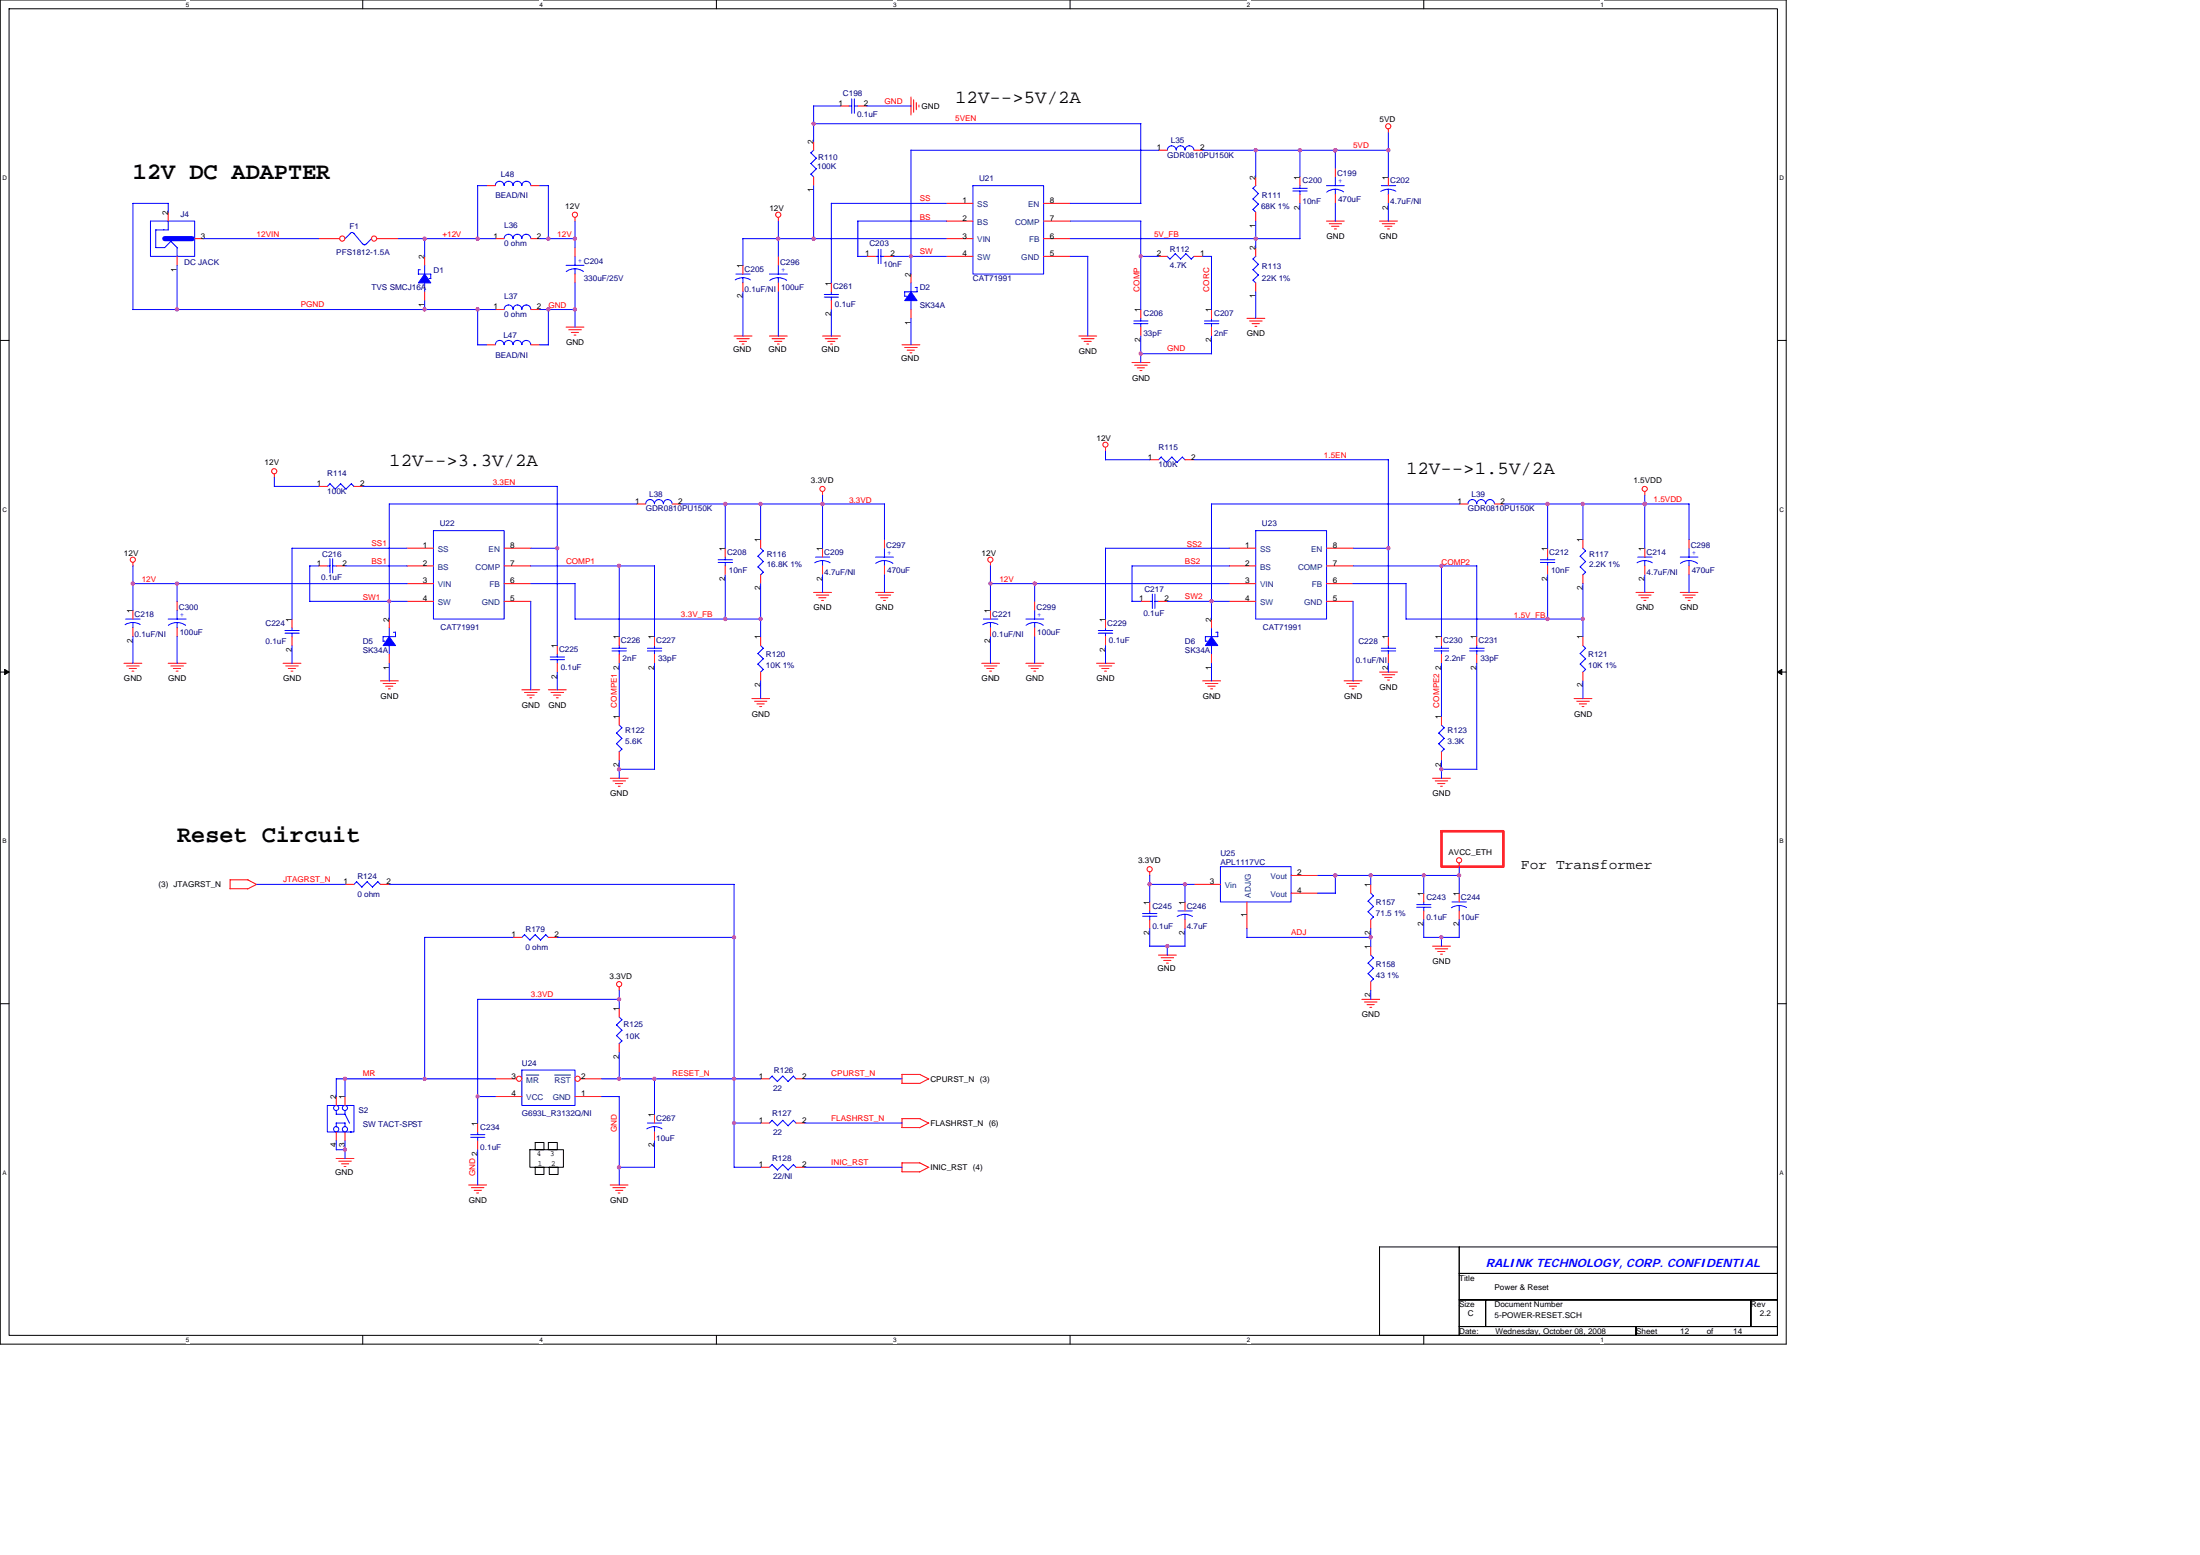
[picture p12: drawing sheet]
<svg xmlns="http://www.w3.org/2000/svg" width="297mm" height="210mm" viewBox="0 0 297 210" stroke-linecap="round" stroke-linejoin="round" font-family="sans-serif">
<path d="M0 0h241.2v181.4h-241.2zM1.2 1.2h238.8v179.1h-238.8z" fill="none" stroke="#000" stroke-width=".14"/>
<g fill="#fff">
<path d="M25.1 .1h.5v1h-.5z"/>
<path d="M25.1 180.4h.5v.9h-.5z"/>
</g>
<path d="M49 0v1.2M49 180.3v1.1" fill="none" stroke="#000" stroke-width=".14"/>
<g fill="#fff">
<path d="M72.9 .1h.4v1h-.4z"/>
<path d="M72.9 180.4h.4v.9h-.4z"/>
</g>
<path d="M96.7 0v1.2M96.7 180.3v1.1" fill="none" stroke="#000" stroke-width=".14"/>
<g fill="#fff">
<path d="M120.6 .1h.5v1h-.5z"/>
<path d="M120.6 180.4h.5v.9h-.5z"/>
</g>
<path d="M144.5 0v1.2M144.5 180.3v1.1" fill="none" stroke="#000" stroke-width=".14"/>
<g fill="#fff">
<path d="M168.4 .1h.4v1h-.4z"/>
<path d="M168.4 180.4h.4v.9h-.4z"/>
</g>
<path d="M192.2 0v1.2M192.2 180.3v1.1" fill="none" stroke="#000" stroke-width=".14"/>
<g fill="#fff">
<path d="M216.1 .1h.5v1h-.5z"/>
<path d="M216.1 180.4h.5v.9h-.5z"/>
<path d="M.3 23.6h.6v.9h-.6z"/>
<path d="M240.3 23.6h.6v.9h-.6z"/>
<path d="M.3 68.3h.6v1h-.6z"/>
<path d="M240.3 68.3h.6v1h-.6z"/>
</g>
<path d="M0 46h1.2M240 46h1.2" fill="none" stroke="#000" stroke-width=".14"/>
<g fill="#fff">
<path d="M.3 113.1h.6v.9h-.6z"/>
<path d="M240.3 113.1h.6v.9h-.6z"/>
</g>
<path d="M0 90.7h1.2M240 90.7h1.2" fill="none" stroke="#000" stroke-width=".14"/>
<path d="M.6 90.4l.6 .3-.6 .4zM240 90.7l.6-.3v.7z" fill="#000" stroke="#000" stroke-width=".14"/>
<g fill="#fff">
<path d="M.3 157.9h.6v.9h-.6z"/>
<path d="M240.3 157.9h.6v.9h-.6z"/>
</g>
<g fill="none" stroke="#000" stroke-width=".14">
<path d="M0 135.5h1.2M240 135.5h1.2M71.5 155.2h4.6v2.4h-4.6zM72.3 154.2h1.1v1h-1.1zM72.3 157.6h1.1v.9h-1.1zM74 154.2h1.2v1h-1.2zM74.2 157.6h1.2v.9h-1.2zM186.3 168.3h10.7v12h-10.7zM197 168.3h43v3.6h-43zM197 171.9h43v3.6h-43zM197 175.5h3.6v3.6h-3.6zM197 179.1h23.9v1.2h-23.9z"/>
<path d="M200.6 175.5h35.8v3.6h-35.8zM220.9 179.1h19.1v1.2h-19.1zM236.4 175.5h3.6v3.6h-3.6z"/>
</g>
<path d="M194.6 112.2h8.4v4.8h-8.4z" fill="none" stroke="#f00" stroke-width=".34"/>
<g fill="none" stroke="#f00" stroke-width=".14">
<path d="M109.9 19.1v1.2M113.5 14.3h1.1M115.8 14.3h1.2M123 13.1v2.4M123.4 13.5v1.7M123.7 13.8v1M124.1 14.2v.2M187.4 17.4v.5M22.7 28.6v1.2M23.9 34.6v1.2M26.3 32.2h1.2M43 32.2h2.9"/>
<path d="M50.9 32.2h2.9M57.3 34.6v1.2M57.3 39.4v1.2M65.7 25.1h1.2M66.9 32.2h1.2M71.7 25.1h1.2M71.7 32.2h1.2M77.6 29.4v.5M77.6 33.4v1.2M77.6 37v1.2M100.3 35.8v1.2M100.3 38.2v1.2"/>
<path d="M105.1 29.4v.5M105.1 34.6v1.2M105.1 38.2v1.2M109.9 23.9v1.2M112.2 38.2v1.2M117 34.6h1.2M119.4 34.6h1.2M123 37v1.2M127.8 29.8h3.6M127.8 34.6h3.6M127.8 32.2h3.6M127.8 27.5h3.6"/>
<path d="M140.9 29.8h3.6M140.9 34.6h3.6M140.9 32.2h3.6M140.9 27.5h3.6M156.4 34.6h1.2M156.4 20.3h1.2M161.2 34.6h1.2M161.2 20.3h1.2M169.5 23.9v1.2M169.5 28.6v1.2M169.5 33.4v1.2M169.5 38.2v1.2"/>
<path d="M175.5 23.9v1.2M175.5 26.2v1.3M179.1 29.8h2.4M179.5 30.2h1.6M179.8 30.5h1M180.2 30.9h.2M180.3 22.7v1.2M180.3 26.2v1.3M186.3 29.8h2.4M186.6 30.2h1.7M187 30.5h.9M187.3 30.9h.3"/>
<path d="M187.4 23.9v1.2M187.4 26.2v1.3M65.7 46.5h1.2M66.9 41.8h1.2M71.7 46.5h1.2M71.7 41.8h1.2M76.4 44.2h2.4M76.8 44.5h1.7M77.1 44.9h1M77.5 45.2h.3M99.1 45.4h2.4M99.5 45.7h1.7"/>
<path d="M99.8 46.1h1M100.2 46.4h.3M103.9 45.4h2.4M104.2 45.7h1.7M104.6 46.1h1M105 46.4h.2M111.1 45.4h2.4M111.4 45.7h1.7M111.8 46.1h.9M112.1 46.4h.3M112.2 40.6v1.2M121.8 46.5h2.4"/>
<path d="M122.1 46.9h1.7M122.5 47.3h1M122.9 47.6h.2M123 41.8v1.2M145.7 45.4h2.4M146 45.7h1.7M146.4 46.1h.9M146.7 46.4h.3M152.8 48.9h2.5M153.2 49.3h1.7M153.5 49.7h1M153.9 50h.3"/>
<path d="M154 41.8v1.2M154 44.2v1.2M163.6 41.8v1.2M163.6 44.2v1.2M168.4 43h2.4M168.7 43.3h1.7M169.1 43.7h.9M169.4 44h.3M17.9 75.9v.5M37 64v.5M43 76.4h1.2M43 65.7h1.2"/>
<path d="M45.4 76.4h1.2M47.8 65.7h1.2M54.9 76.4h3.6M54.9 74h3.6M54.9 78.8h3.6M68.1 76.4h3.6M68.1 74h3.6M68.1 78.8h3.6M86 68h1.2M90.8 68h1.1M97.9 74v1.2M97.9 76.4v1.2"/>
<path d="M102.7 72.8v1.2M102.7 77.6v1.2M109.9 80h2.4M111.1 66.4v.5M111.1 74v1.2M111.1 76.4v1.2M118.2 80h2.4M119.4 72.8v1.2M119.4 76.4v1.2M133.7 75.9v.5M149.3 60.4v.5M155.2 62.1h1.2"/>
<path d="M160 62.1h1.2M166 76.4h3.5M166 74h3.5M166 78.8h3.5M179.1 76.4h3.6M179.1 74h3.6M179.1 78.8h3.6M197 68h1.2M201.8 68h1.2M209 74v1.2M209 76.4v1.2M213.7 72.8v1.2"/>
<path d="M213.7 77.6v1.2M220.9 80h2.4M222.1 66.4v.5M222.1 74v1.2M222.1 76.4v1.2M226.9 80h2.4M228 72.8v1.2M228 76.4v1.2M16.7 89.5h2.5M17.1 89.9h1.7M17.4 90.2h1M17.8 90.6h.3"/>
<path d="M17.9 82.4v1.2M17.9 84.8v1.1M22.7 89.5h2.4M23.1 89.9h1.7M23.4 90.2h1M23.8 90.6h.2M23.9 81.2v1.2M23.9 84.8v1.1M38.2 89.5h2.4M38.6 89.9h1.7M38.9 90.2h1M39.3 90.6h.3"/>
<path d="M39.4 83.6v1.2M39.4 85.9v1.2M51.4 91.9h2.4M51.7 92.3h1.7M52.1 92.6h.9M52.4 93h.3M52.6 83.6v1.2M52.6 88.3v1.2M54.9 81.2h3.6M68.1 81.2h3.6M70.5 93.1h2.4M70.8 93.5h1.7"/>
<path d="M71.2 93.8h.9M71.5 94.2h.3M74 93.1h2.5M74.4 93.5h1.7M74.7 93.8h1M75.1 94.2h.3M75.2 87.1v1.2M75.2 89.5v1.2M83.6 85.9v1.2M83.6 88.3v1.2M83.6 96.7v1.2M88.4 85.9v1.2"/>
<path d="M88.4 88.3v1.2M101.5 94.3h2.4M101.9 94.7h1.6M102.2 95h1M102.6 95.4h.2M102.7 85.9v1.2M102.7 90.7v1.2M110.2 80.3h1.7M110.6 80.7h.9M110.9 81h.3M118.6 80.3h1.7M118.9 80.7h1"/>
<path d="M119.3 81h.2M132.5 89.5h2.5M132.9 89.9h1.7M133.2 90.2h1M133.6 90.6h.3M133.7 82.4v1.2M133.7 84.8v1.1M138.5 89.5h2.4M138.9 89.9h1.7M139.2 90.2h1M139.6 90.6h.2M139.7 81.2v1.2"/>
<path d="M139.7 84.8v1.1M148.1 89.5h2.4M148.4 89.9h1.7M148.8 90.2h.9M149.1 90.6h.3M149.3 83.6v1.2M149.3 85.9v1.2M154 81.2h1.2M156.4 81.2h1.2M162.4 91.9h2.4M162.7 92.3h1.7M163.1 92.6h1"/>
<path d="M163.5 93h.2M163.6 83.6v1.2M163.6 88.3v1.2M166 81.2h3.5M179.1 81.2h3.6M181.5 91.9h2.4M181.8 92.3h1.7M182.2 92.6h1M182.6 93h.2M186.3 90.7h2.4M186.6 91.1h1.7M187 91.4h.9"/>
<path d="M187.3 91.8h.3M187.4 85.9v1.2M187.4 88.3v1.2M194.6 85.9v1.2M194.6 88.3v1.2M194.6 96.7v1.2M199.4 85.9v1.2M199.4 88.3v1.2M212.5 94.3h2.4M212.9 94.7h1.7M213.2 95h1M213.6 95.4h.3"/>
<path d="M213.7 85.9v1.2M213.7 90.7v1.2M221.3 80.3h1.6M221.6 80.7h1M222 81h.2M227.2 80.3h1.7M227.5 80.7h1M227.9 81h.3M31.1 118.7l-.1 1.3h2.5M31.1 118.8h2.4M33.5 118.8l1.2 .6M34.6 119.4l-1.2 .6"/>
<path d="M46.6 119.4h1.2M51.4 119.4h1.2M82.4 105.1h2.4M82.8 105.4h1.7M83.1 105.8h1M83.5 106.1h.2M83.6 101.5v1.2M155.2 117.7v.5M161.2 119.4h3.6M174.3 118.2h3.6M185.1 119.4v1.2M193.4 105.1h2.4"/>
<path d="M193.8 105.4h1.7M194.1 105.8h1M194.5 106.1h.3M194.6 101.5v1.2M197 116.5v.5M69.3 126.5h1.2M74 126.5h1.2M83.6 133.2v.5M83.6 136.1v1.2M155.2 121.8v1.2M155.2 124.1v1.2M156.4 128.9h2.4"/>
<path d="M156.8 129.3h1.7M157.1 129.6h1M157.5 130h.3M160 121.8v1.2M160 124.1v1.2M168.4 121.8v3.5M174.3 120.6h3.6M183.9 134.9h2.4M184.2 135.3h1.7M184.6 135.6h.9M185 136h.2M185.1 124.1v1.2"/>
<path d="M185.1 127.7v1.2M185.1 132.5v1.2M192.2 120.6v1.2M192.2 123v1.1M193.4 127.7h2.4M193.8 128.1h1.7M194.1 128.4h1M194.5 128.8h.3M197 120.6v1.2M197 123v1.1M45.4 156.4h2.4M45.4 148v1.2"/>
<path d="M45.4 152.8v1.2M45.7 156.7h1.7M46.1 157.1h1M46.5 157.5h.2M46.6 148v1.2M46.6 152.8v1.2M63.3 160h2.4M64.5 151.6v1.2M64.5 154v1.2M66.9 145.6h2.8M66.9 148h3.6M77.6 148h3.6"/>
<path d="M78.4 145.6h2.8M82.4 160h2.4M83.6 140.9v1.1M88.4 150.4v1.2M88.4 152.8v1.2M102.7 151.6h1.2M102.7 145.6h1.2M102.7 157.6h1.2M107.5 151.6h1.2M107.5 145.6h1.2M107.5 157.6h1.2M121.8 146.2h2.4"/>
<path d="M121.8 152.2h2.4M121.8 158.2h2.4M121.8 145v1.2M121.8 151v1.2M121.8 145h2.4M121.8 151h2.4M124.2 145l1.2 .6M124.2 151l1.2 .6M124.2 157l1.2 .6M124.2 157h-2.4v1.2M125.4 145.6l-1.2 .7M125.4 151.6l-1.2 .6"/>
<path d="M125.4 157.6l-1.2 .6M63.6 160.3h1.7M64 160.7h1M64.4 161h.2M82.7 160.3h1.7M83.1 160.7h1M83.5 161h.2"/>
<circle cx="187.4" cy="17" r=".35"/>
<circle cx="46.2" cy="32.2" r=".35"/>
<circle cx="50.5" cy="32.2" r=".35"/>
<circle cx="77.6" cy="29" r=".35"/>
<circle cx="105.1" cy="29" r=".35"/>
<circle cx="17.9" cy="75.6" r=".35"/>
<circle cx="37" cy="63.6" r=".35"/>
<circle cx="111.1" cy="66" r=".35"/>
<circle cx="133.7" cy="75.6" r=".35"/>
<circle cx="149.3" cy="60" r=".35"/>
<circle cx="222.1" cy="66" r=".35"/>
<circle cx="155.2" cy="117.3" r=".35"/>
<circle cx="197" cy="116.1" r=".35"/>
<circle cx="83.6" cy="132.8" r=".35"/>
<circle cx="70.1" cy="145.6" r=".35"/>
<circle cx="78" cy="145.6" r=".35"/>
</g>
<g fill="none" stroke="#00f" stroke-width=".14">
<path d="M109.9 16.7h44.1M113.5 14.3h-3.6v4.8M114.6 14.3h.4M115 13.4v1.9M115.4 14.3h.4M115.4 13.4v1.9M117 14.3h6M154 16.7v10.8M187.4 17.9v6M20.3 29.8h6v4.8h-6zM22.7 28.7v-1.2h-4.8v14.3h49M22.7 29.8v1.3"/>
<path d="M22.7 31h-1.7v2.4h1.2l.9-.8M23.1 32.6l.8 .8M23.9 33.4v1.2M23.9 35.8v6M27.5 32.2h15.5M47.3 31.5l.2-.1 .3 .1M47.3 31.5l-.7 .7M47.8 31.5l1.2 1.4M49 32.9l.2 .2 .2-.2M50.2 32.2l-.7 .7M53.8 32.2h13.1M56.5 37h1.7v.6h-.3"/>
<path d="M56.5 36.4v.6M56.5 36.4h.3M57.3 32.2v2.4M57.3 35.8v1.2M57.3 38.2v1.2M65.7 25.1h-1.2v7.1M66.9 25a.59 .59 0 0 1 .6-.5 .59 .59 0 0 1 .6 .5 .6 .6 0 0 1 .6-.5 .6 .6 0 0 1 .6 .5 .59 .59 0 0 1 .6-.5 .59 .59 0 0 1 .6 .5 .6 .6 0 0 1 .6-.5 .6 .6 0 0 1 .6 .5M68.1 32.2a.6 .6 0 0 1 .6-.6 .6 .6 0 0 1 .6 .6 .59 .59 0 0 1 .6-.6 .59 .59 0 0 1 .6 .6 .6 .6 0 0 1 .6-.6 .6 .6 0 0 1 .6 .6M72.9 25.1h1.2M72.9 32.2h4.8M74 25.1v7.1M76.4 35.8h2.4"/>
<path d="M76.5 36.7a1.97 1.97 0 0 1 2.3 0M77.6 29.8v3.6M77.6 34.6v1.2M77.6 36.3v.7M77.6 38.2v6M99.3 37.8l.5-.2 .5-.1 .5 .1 .5 .2M99.4 37h1.9M100.3 37.5v.7M100.3 39.4v6M103.9 37h2.4M105.1 29.8v4.8M105.1 35.8v1.2"/>
<path d="M105.1 37.5v.7M105.1 39.4v6M106.2 37.8l-.5-.2-.6-.1a1.81 1.81 0 0 0-1.2 .4M109.5 23.5l.4 .4M109.5 22.1l.7 .7M109.5 20.6l.7 .8M109.9 25.1v7.1M109.9 20.3l-.4 .3M110.2 22.8l-.7 .7M110.2 21.3l-.7 .8M111.3 39.8h1.9M112.2 39.4v.4"/>
<path d="M118.2 34.6h.4M118.6 33.7v1.9M118.9 34.6h.5M118.9 33.7v1.9M120.6 34.6h7.2M123 20.3v16.7M123 38.2v1.2M123 20.3h33.4M123.6 38.8h.2v.6M123.8 39.4h-1.7v.6h.3M127.8 29.8h-12v4.8h1.2M127.8 32.2h-27.5v3.6"/>
<path d="M127.8 27.5l-15.6-.1v10.8M131.4 25.1h9.5v11.9h-9.5zM144.5 34.6h2.4M144.5 32.2h31M144.5 27.5h9.5M144.5 29.8h9.5M146.9 34.6v10.8M154 34.6h2.4M154 29.8v12M157.6 34.6l.4 .4M157.6 20.3a.6 .6 0 0 1 .6-.6 .6 .6 0 0 1 .6 .6 .59 .59 0 0 1 .6-.6 .59 .59 0 0 1 .6 .6 .6 .6 0 0 1 .6-.6 .6 .6 0 0 1 .6 .6M158.7 34.2l.7 .8"/>
<path d="M158.7 34.2l-.8 .8M160.1 34.2l.7 .8M160.1 34.2l-.7 .8M161.2 34.6l-.4 .4M162.4 34.6h1.2M162.4 20.3h25.1M163.6 34.6v7.2M169.2 28.3l.3 .3M169.2 26.8l.7 .8M169.2 25.4l.7 .7M169.2 37.8l.3 .4M169.2 36.4l.7 .7"/>
<path d="M169.2 34.9l.7 .8M169.5 20.3v3.6M169.5 29.8v3.6M169.5 39.4v3.6M169.6 25l-.4 .4M169.6 34.6l-.4 .4M169.9 27.5l-.7 .8M169.9 26.1l-.7 .8M169.9 37.1l-.7 .7M169.9 35.7l-.7 .7M174.6 25.4h1.9M174.6 25.8h1.9"/>
<path d="M175.5 20.3v3.6M175.5 25v.4M175.5 25.8v.5M175.5 27.5v4.7M179.1 25.1h2.4M180.3 20.3v2.4M180.3 23.9v1.2M180.3 25.5v.8M180.3 27.5v2.4M181.4 25.9l-.5-.3-.6-.1-.6 .1-.6 .3M186.5 25.1h1.9M187.4 25.5v.8"/>
<path d="M187.4 27.5v2.4M188.5 25.8l-.5-.2-.6-.1-.5 .1-.5 .2M57.3 40.6v1.2M64.5 41.8v4.8M64.5 46.5h1.2M66.9 46.5a.59 .59 0 0 1 .6-.5 .59 .59 0 0 1 .6 .5 .6 .6 0 0 1 .6-.5 .6 .6 0 0 1 .6 .5 .59 .59 0 0 1 .6-.5 .59 .59 0 0 1 .6 .5 .6 .6 0 0 1 .6-.5 .6 .6 0 0 1 .6 .5M68.1 41.8a.6 .6 0 0 1 .6-.6 .6 .6 0 0 1 .6 .6 .59 .59 0 0 1 .6-.6 .59 .59 0 0 1 .6 .6 .6 .6 0 0 1 .6-.6 .6 .6 0 0 1 .6 .6M72.9 41.8h4.8M72.9 46.5h1.2M74 41.8v4.8M111.3 40.1h1.9M112.2 40.1v.5"/>
<path d="M112.2 41.8v3.6M123 40.6v1.2M123 43v3.6M153.1 43.3h1.9M153.1 43.7h1.9M154 42.9v.4M154 43.7v.5M154 45.4v3.6M154 47.8h9.6M162.6 43.3h2M162.6 43.7h2M163.6 42.9v.4"/>
<path d="M163.6 43.7v.5M163.6 45.4v2.4M17.9 76.4v6M17.9 78.8h37.1M23.9 78.8v2.4M37 65.7h6M37 64.5v1.2M43 76.4h-1.2v4.8h13.2M44.2 76.4h.4M44.6 75.4v1.9M44.6 65.3l.7 .7M44.6 65.3l-.4 .4"/>
<path d="M44.9 76.4h.5M44.9 75.4v1.9M46 65.3l-.7 .7M46.6 76.4h8.4M47.4 65.3l.4 .4M47.5 65.3l-.8 .7-.7-.7M49 65.7h26.3M55 74h-15.6v9.6M58.5 71.6h9.6v12h-9.6zM71.6 76.4h16.8M71.7 74h3.6M71.7 78.8h6"/>
<path d="M75.2 65.7v21.5M77.6 78.8v4.8h25.1M83.6 76.4v9.6M86 68h-33.4v15.6M87.2 68a.59 .59 0 0 1 .6-.6 .59 .59 0 0 1 .6 .6 .6 .6 0 0 1 .6-.6 .6 .6 0 0 1 .6 .6 .59 .59 0 0 1 .6-.6 .59 .59 0 0 1 .6 .6M88.4 76.4v9.6M91.9 68h27.5M97 75.6h1.9M97 75.9h1.9M97.9 68v6M97.9 75.2v.4M97.9 75.9v.5"/>
<path d="M97.9 77.6v6M102.3 75.1l.8 .7M102.3 76.5l.8 .8M102.7 74l.4 .4M102.7 68v4.8M102.7 78.8v7.2M103.1 74.4l-.8 .7M103.1 75.8l-.8 .7M103.1 77.2l-.4 .4M110 76l.5-.3h.5h.6l.5 .3M110.1 75.2h1.9M111.1 66.8v7.2"/>
<path d="M111.1 75.7v.7M111.1 77.6v2.4M118.2 75.2h2.4M118.2 76.1a1.97 1.97 0 0 1 2.4 0M119.4 68v4.8M119.4 74v1.2M119.4 75.7v.7M119.4 77.6v2.4M133.7 76.4v6M133.7 78.8h32.3M139.7 78.8v2.4M149.3 60.9v1.2h6"/>
<path d="M156.8 61.7l.7 .7M156.8 61.7l-.4 .4M158.2 61.7l.7 .7M158.2 61.7l-.7 .7M159.6 61.7l.4 .4M159.7 61.7l-.8 .7M161.2 62.1h26.3M166 74h-16.7v9.6M166 76.4h-13.2v4.8h1.2M169.5 71.6h9.6v12h-9.6zM182.7 78.8h7.1M182.7 76.4h16.7"/>
<path d="M182.7 74h4.8M187.4 62.1v23.9M189.8 78.8v4.8h23.9M194.6 76.4v9.6M197 68h-33.4v15.6M198.2 68a.59 .59 0 0 1 .6-.6 .59 .59 0 0 1 .6 .6 .6 .6 0 0 1 .6-.6 .6 .6 0 0 1 .6 .6 .59 .59 0 0 1 .6-.6 .59 .59 0 0 1 .6 .6M199.4 76.4v9.6M203 68h25.1M208 75.6h1.9M208 75.9h1.9M209 68v6M209 75.2v.4"/>
<path d="M209 75.9v.5M209 77.6v6M213.4 75.1l.7 .7M213.4 76.5l.7 .8M213.7 74l.4 .4M213.7 68v4.8M213.7 78.8v7.2M214.1 74.4l-.8 .7M214.1 75.8l-.8 .7M214.1 77.2l-.4 .4M221 76l.5-.3h.6h.5l.5 .3M221.1 75.2h2"/>
<path d="M222.1 66.8v7.2M222.1 75.7v.7M222.1 77.6v2.4M226.9 75.2h2.4M226.9 76.1a1.82 1.82 0 0 1 1.1-.4l.6 .1 .6 .3M228 68v4.8M228 74v1.2M228 75.7v.7M228 77.6v2.4M17 83.6h1.9M17.9 84v.8M17.9 85.9v3.7"/>
<path d="M18.9 84.3a1.99 1.99 0 0 0-2 0M22.7 83.6h2.4M22.7 84.4a1.97 1.97 0 0 1 2.4 0M23.9 82.4v1.2M23.9 84v.8M23.9 85.9v3.7M38.5 85.1h1.9M38.5 85.5h1.9M39.4 84.7v.4M39.4 85.5v.5M39.4 87.1v2.5M51.7 86.6h.3"/>
<path d="M52.6 84.7v1.2M52.6 87.1v1.2M52.6 89.5v2.4M53.1 85.3h.3v.6M53.4 85.9h-1.7v.7M71.7 81.2v11.9M74.3 88.7h1.9M74.3 89h1.9M75.2 88.3v.4M75.2 89v.6M75.2 90.7v2.4M82.6 87.5h2"/>
<path d="M82.6 87.9h2M83.6 97.9l.4 .4M83.6 87.1v.4M83.6 87.9v.4M83.6 89.5v7.2M84 98.2l-.8 .8 .8 .7M84 99.7l-.8 .7M87.4 87.5h1.9M87.4 87.9h1.9M88.4 87.1v.4M88.4 87.9v.4M88.4 89.5v14.4"/>
<path d="M102.3 88.2l.8 .7M102.3 89.6l.8 .8M102.7 87.1l.4 .4M102.7 91.9v2.4M103.1 87.5l-.8 .7M103.1 88.9l-.8 .8M103.1 90.4l-.4 .3M132.8 83.6h1.9M133.7 84v.8M133.7 85.9v3.7M134.7 84.3l-.4-.2-.6-.1-.5 .1-.5 .2M138.5 83.6h2.4"/>
<path d="M138.5 84.4a1.81 1.81 0 0 1 1.2-.4l.6 .1 .6 .3M139.7 82.4v1.2M139.7 84v.8M139.7 85.9v3.7M148.3 85.1h1.9M148.3 85.5h1.9M149.3 84.7v.4M149.3 85.5v.5M149.3 87.1v2.5M155.2 81.2h.4M155.6 80.2v1.9M155.9 81.2h.5"/>
<path d="M155.9 80.2v1.9M157.6 81.2h8.4M162.7 86.6h.3M163.6 84.7v1.2M163.6 87.1v1.2M163.6 89.5v2.4M164.2 85.3h.2v.6M164.4 85.9h-1.7v.7M182.7 81.2v10.7M186.5 87.5h1.9M186.5 87.9h1.9M187.4 87.1v.4"/>
<path d="M187.4 87.9v.4M187.4 89.5v1.2M193.7 87.5h1.9M193.7 87.9h1.9M194.6 97.9l.4 .4M194.6 87.1v.4M194.6 87.9v.4M194.6 89.5v7.2M195 98.2l-.8 .8 .8 .7M195 99.7l-.8 .7M198.4 87.5h2M198.4 87.9h2"/>
<path d="M199.4 87.1v.4M199.4 87.9v.4M199.4 89.5v14.4M213.4 88.2l.7 .7M213.4 89.6l.7 .8M213.7 87.1l.4 .4M213.7 91.9v2.4M214.1 87.5l-.8 .7M214.1 88.9l-.8 .8M214.1 90.4l-.4 .3M34.6 119.4h12M48.2 119l.7 .8"/>
<path d="M48.2 119l-.4 .4M49.6 119l.7 .8M49.6 119l-.8 .7M51 119l.4 .4M51 119l-.7 .7M52.6 119.4h46.5v38.2h3.6M83.2 100.4l.8 .7-.4 .4M83.6 102.7v2.4M83.6 103.8h4.8M155.2 118.2v3.6M155.2 119.4h6M160 119.4v2.4"/>
<path d="M164.8 117h9.5v4.8h-9.5zM177.9 118.2h19.1M180.3 118.2v2.4M185.1 118.2v1.2M192.2 118.2v2.4M194.3 100.4l.7 .7-.4 .4M194.6 102.7v2.4M194.6 103.8h4.8M197 117v3.6M57.3 126.5h12M57.3 126.5v19.1M70.8 126.2l.8 .7"/>
<path d="M70.8 126.2l-.3 .3M72.3 126.2l.7 .7M72.3 126.2l-.8 .7M73.7 126.2l.4 .4M73.7 126.2l-.7 .7M75.2 126.5h23.9M83.2 139.8l.8 .7-.4 .4M83.6 137.3l.4 .4M83.6 133.7v2.4M83.6 134.9h-19.1v16.7M84 137.6l-.8 .8 .8 .7M84 139.1l-.8 .7"/>
<path d="M154.3 123.3h1.9M154.3 123.7h1.9M155.2 122.9v.4M155.2 123.7v.5M155.2 125.3v2.4h4.8M157.6 127.7v1.2M158.9 123.7l.5-.2 .6-.1 .5 .1 .5 .2M159 123h2M160 123.4v.8M160 125.3v2.4M168.4 125.3v1.3l16.7-.1M177.9 120.6h2.4"/>
<path d="M185.1 120.6l.4 .3M185.1 128.9l.4 .4M185.1 125.3v2.4M185.1 133.7v1.2M185.4 120.9l-.7 .8 .8 .7M185.4 122.4l-.7 .7 .8 .7M185.4 123.8l-.3 .4M185.4 129.3l-.7 .7 .8 .7M185.4 130.7l-.7 .7 .8 .8-.4 .3M191.3 122.1h1.9M191.3 122.5h1.9M192.2 121.7v.4"/>
<path d="M192.2 122.5v.5M192.2 124.1v2.5l4.8-.1v-2.4M194.6 126.5v1.2M196 121.8h2M197 122.2v.8M198 122.5a1.99 1.99 0 0 0-2 0M44.2 149.2h3.6v3.6h-3.6zM45.4 151.6h1.2v.5M45.4 150.4h1.2l.6 1.2M45.4 149.9v.5M45.4 151.6v.5M45.4 154v1.2h1.2"/>
<path d="M46.6 145.6v2.4M46.6 149.9v.5M46.6 154v2.4M47.3 149.2h.1M47.3 152.8h.2M63.5 153.2h2M63.5 153.5h2M64.5 152.8v.4M64.5 153.5v.5M64.5 155.2v4.8M64.5 148h2.4M66.9 145.6h-21.5v2.4"/>
<path d="M70.5 144.4h7.1v4.8h-7.1zM81.2 148h2.4v12M81.2 145.6h21.5M83.6 142v3.6M83.6 157.6h4.8M87.3 152.4l.5-.2 .5-.1 .6 .1 .5 .2M87.4 151.6h1.9M88.4 145.6v4.8M88.4 152.1v.7M88.4 154v3.6M99.1 151.6h3.6M104.2 145.3l.8 .7"/>
<path d="M104.3 151.2l-.4 .4M104.3 157.2l-.4 .4M104.3 145.2l-.4 .4M105.7 151.2l.7 .8M105.7 157.2l.7 .7M105.7 145.3l.7 .7M105.7 151.2l-.7 .8-.8-.8M105.7 157.2l-.7 .7-.8-.7M105.7 145.2l-.7 .8M107.1 145.3l.4 .3M107.1 145.2l-.7 .8M107.5 151.6l-.4-.4-.7 .8"/>
<path d="M107.5 157.6l-.4-.4-.7 .7M108.7 151.6h13.1M108.7 145.6h13.1M108.7 157.6h13.1"/>
<circle cx="45.4" cy="152.4" r=".35"/>
<circle cx="45.4" cy="149.6" r=".35"/>
<circle cx="46.6" cy="152.4" r=".35"/>
<circle cx="46.6" cy="149.6" r=".35"/>
</g>
<g fill="#00f" stroke="#00f" stroke-width=".14">
<path d="M52.6 85.9l.8 1.2h-1.7z" fill-rule="evenodd"/>
<path d="M57.3 37l.9 1.2h-1.7z" fill-rule="evenodd"/>
<path d="M123 39.4l.8 1.2h-1.7z" fill-rule="evenodd"/>
<path d="M163.6 85.9l.8 1.2h-1.7z" fill-rule="evenodd"/>
</g>
<path d="M71.1 145.1h1.6M74.9 145.1h2.1" fill="none" stroke="#004080" stroke-width=".14"/>
<path d="M22.2 32.2h3.7" fill="none" stroke="#00f" stroke-width=".7"/>
<g fill="#f0f" stroke="#f0f" stroke-width=".14">
<path d="M57.2 32h.3v.2v.2h-.2h-.1z" fill-rule="evenodd"/>
<path d="M57.2 41.6h.3v.2v.1l-.2 .1-.1-.1z" fill-rule="evenodd"/>
<path d="M83.4 134.7h.3l.1 .2-.1 .1-.1 .1-.2-.1z" fill-rule="evenodd"/>
<path d="M46.4 145.5h.3l.1 .1-.1 .2-.1 .1-.2-.1z" fill-rule="evenodd"/>
<path d="M57.2 145.5h.3v.1v.2l-.2 .1-.1-.1z" fill-rule="evenodd"/>
<path d="M88.2 145.5h.3l.1 .1-.1 .2-.2 .1-.1-.1z" fill-rule="evenodd"/>
<path d="M98.9 151.4h.4v.2v.2h-.2h-.2z" fill-rule="evenodd"/>
<path d="M184.9 118h.3l.1 .2-.1 .1-.1 .1-.2-.1z" fill-rule="evenodd"/>
<path d="M196.8 118h.4v.2v.1l-.2 .1-.2-.1z" fill-rule="evenodd"/>
<path d="M184.9 126.4h.3l.1 .1-.1 .2h-.1h-.2z" fill-rule="evenodd"/>
<path d="M109.7 16.5h.3l.1 .2-.1 .1-.1 .1-.2-.1z" fill-rule="evenodd"/>
<path d="M159.8 119.2h.3l.1 .2-.1 .1-.1 .1-.2-.1z" fill-rule="evenodd"/>
<path d="M180.1 20.1h.3l.1 .2-.1 .1-.1 .1-.2-.1z" fill-rule="evenodd"/>
<path d="M180.1 20.1h.3l.1 .2-.1 .1-.1 .1-.2-.1z" fill-rule="evenodd"/>
<path d="M83.4 76.2h.3l.1 .2-.1 .1-.1 .1-.2-.1z" fill-rule="evenodd"/>
<path d="M102.5 83.4h.3l.1 .1-.1 .2-.1 .1-.2-.1z" fill-rule="evenodd"/>
<path d="M110.9 67.9h.3l.1 .1-.1 .2-.2 .1-.1-.1z" fill-rule="evenodd"/>
<path d="M213.5 67.9h.4v.1v.2l-.2 .1-.2-.1z" fill-rule="evenodd"/>
<path d="M221.9 67.9h.3l.1 .1-.1 .2-.1 .1-.2-.1z" fill-rule="evenodd"/>
<path d="M213.5 83.4h.4v.1v.2l-.2 .1-.2-.1z" fill-rule="evenodd"/>
<path d="M221.9 67.9h.3l.1 .1-.1 .2-.1 .1-.2-.1z" fill-rule="evenodd"/>
<path d="M102.5 67.9h.3l.1 .1-.1 .2-.1 .1-.2-.1z" fill-rule="evenodd"/>
<path d="M110.9 67.9h.3l.1 .1-.1 .2-.2 .1-.1-.1z" fill-rule="evenodd"/>
<path d="M75.1 73.8h.3l.1 .2-.1 .2h-.2h-.1z" fill-rule="evenodd"/>
<path d="M133.6 78.6h.3l.1 .2-.1 .1-.2 .1-.1-.1z" fill-rule="evenodd"/>
<path d="M221.9 67.9h.3l.1 .1-.1 .2-.1 .1-.2-.1z" fill-rule="evenodd"/>
<path d="M163.4 81h.3l.1 .2-.1 .1-.1 .1-.2-.1z" fill-rule="evenodd"/>
<path d="M98.9 145.5h.4v.1v.2l-.2 .1-.2-.1z" fill-rule="evenodd"/>
<path d="M46.4 155h.3l.1 .2-.1 .1-.1 .1-.2-.1z" fill-rule="evenodd"/>
<path d="M64.3 32h.3l.1 .2-.1 .2h-.1h-.2z" fill-rule="evenodd"/>
<path d="M64.3 41.6h.3l.1 .2-.1 .1-.1 .1-.2-.1z" fill-rule="evenodd"/>
<path d="M23.7 78.6h.4v.2v.1l-.2 .1-.2-.1z" fill-rule="evenodd"/>
<path d="M194.4 103.7h.4v.1v.2l-.2 .1-.2-.1z" fill-rule="evenodd"/>
<path d="M153.9 47.6h.3v.1v.2l-.2 .1-.1-.1z" fill-rule="evenodd"/>
<path d="M104.9 32h.3l.1 .2-.1 .2h-.1h-.2z" fill-rule="evenodd"/>
<path d="M139.5 78.6h.4v.2v.1l-.2 .1-.2-.1z" fill-rule="evenodd"/>
<path d="M17.8 78.6h.3l.1 .2-.1 .1-.2 .1-.1-.1z" fill-rule="evenodd"/>
<circle cx="23.9" cy="41.8" r=".23"/>
<circle cx="99.1" cy="126.5" r=".22"/>
<circle cx="83.6" cy="145.6" r=".23"/>
<circle cx="180.3" cy="118.2" r=".22"/>
<circle cx="192.2" cy="118.2" r=".22"/>
<circle cx="155.2" cy="119.4" r=".23"/>
<circle cx="154" cy="34.6" r=".22"/>
<circle cx="169.5" cy="32.2" r=".23"/>
<circle cx="187.4" cy="20.3" r=".23"/>
<circle cx="169.5" cy="20.3" r=".23"/>
<circle cx="175.5" cy="20.3" r=".23"/>
<circle cx="64.5" cy="148" r=".22"/>
<circle cx="157.6" cy="127.7" r=".23"/>
<circle cx="97.9" cy="83.5" r=".23"/>
<circle cx="208.9" cy="83.5" r=".23"/>
<circle cx="97.9" cy="68" r=".23"/>
<circle cx="52.5" cy="81.2" r=".22"/>
<circle cx="187.4" cy="74" r=".23"/>
<circle cx="208.9" cy="68" r=".23"/>
<circle cx="194.6" cy="76.4" r=".22"/>
<circle cx="74" cy="41.8" r=".23"/>
<circle cx="83.6" cy="157.6" r=".23"/>
<circle cx="194.6" cy="126.5" r=".22"/>
<circle cx="83.6" cy="103.8" r=".23"/>
<circle cx="109.8" cy="32.2" r=".23"/>
<circle cx="74" cy="32.2" r=".23"/>
<circle cx="77.6" cy="32.2" r=".23"/>
<circle cx="123" cy="34.6" r=".22"/>
<circle cx="77.6" cy="41.8" r=".23"/>
</g>
<g font-size="3.2">
<text x="17.9" y="24.2">12V DC ADAPTER</text>
<text x="23.9" y="113.7">Reset Circuit</text>
</g>
<g font-size="2.5">
<text x="129" y="13.9">12V--&gt;5V/2A</text>
<text x="52.6" y="62.8">12V--&gt;3.3V/2A</text>
<text x="189.8" y="64">12V--&gt;1.5V/2A</text>
</g>
<text font-size="1.9" x="205.4" y="117.3">For Transformer</text>
<text font-size="1.5" fill="#00f" x="200.6" y="171">RALINK TECHNOLOGY, CORP. CONFIDENTIAL</text>
<g font-size="1.1">
<text x="113.2" y="14.3">1</text>
<text x="116.6" y="14.3">2</text>
<text x="124.4" y="14.7">GND</text>
<text x="186.3" y="16.5">5VD</text>
<text x="109.8" y="19.5" transform="rotate(-90 109.8 19.5)">2</text>
<text x="156.2" y="20.3">1</text>
<text x="162" y="20.3">2</text>
<text x="22.7" y="29" transform="rotate(-90 22.7 29)">2</text>
<text x="76.3" y="28.2">12V</text>
<text x="103.9" y="28.4">12V</text>
<text x="109.8" y="26" transform="rotate(-90 109.8 26)">1</text>
<text x="129.9" y="27.4">1</text>
<text x="129.9" y="29.8">2</text>
<text x="141.7" y="29.8">7</text>
<text x="141.7" y="27.4">8</text>
<text x="169.5" y="24.2" transform="rotate(-90 169.5 24.2)">2</text>
<text x="175.5" y="28.3" transform="rotate(-90 175.5 28.3)">2</text>
<text x="175.5" y="24.2" transform="rotate(-90 175.5 24.2)">1</text>
<text x="187.4" y="28.3" transform="rotate(-90 187.4 28.3)">2</text>
<text x="187.4" y="24.2" transform="rotate(-90 187.4 24.2)">1</text>
<text x="27.1" y="32.2">3</text>
<text x="57.3" y="35" transform="rotate(-90 57.3 35)">2</text>
<text x="66.7" y="32.2">1</text>
<text x="72.5" y="32.2">2</text>
<text x="116.8" y="34.6">1</text>
<text x="120.2" y="34.6">2</text>
<text x="129.9" y="32.2">3</text>
<text x="129.9" y="34.6">4</text>
<text x="141.7" y="34.6">5</text>
<text x="141.7" y="32.2">6</text>
<text x="156.2" y="34.6">2</text>
<text x="162" y="34.6">1</text>
<text x="169.5" y="33.8" transform="rotate(-90 169.5 33.8)">2</text>
<text x="169.5" y="30.7" transform="rotate(-90 169.5 30.7)">1</text>
<text x="179.1" y="32.3">GND</text>
<text x="186.3" y="32.3">GND</text>
<text x="23.9" y="36.7" transform="rotate(-90 23.9 36.7)">1</text>
<text x="57.3" y="41.5" transform="rotate(-90 57.3 41.5)">1</text>
<text x="66.7" y="41.8">1</text>
<text x="72.5" y="41.8">2</text>
<text x="100.3" y="40.3" transform="rotate(-90 100.3 40.3)">2</text>
<text x="100.3" y="36.2" transform="rotate(-90 100.3 36.2)">1</text>
<text x="112.2" y="38.6" transform="rotate(-90 112.2 38.6)">1</text>
<text x="123" y="37.4" transform="rotate(-90 123 37.4)">2</text>
<text x="169.5" y="40.3" transform="rotate(-90 169.5 40.3)">1</text>
<text x="76.4" y="46.6">GND</text>
<text x="99" y="47.5">GND</text>
<text x="103.8" y="47.5">GND</text>
<text x="110.9" y="47.5">GND</text>
<text x="112.2" y="42.7" transform="rotate(-90 112.2 42.7)">2</text>
<text x="123" y="43.9" transform="rotate(-90 123 43.9)">1</text>
<text x="145.7" y="47.8">GND</text>
<text x="154" y="46.2" transform="rotate(-90 154 46.2)">2</text>
<text x="154" y="42.1" transform="rotate(-90 154 42.1)">1</text>
<text x="163.6" y="46.2" transform="rotate(-90 163.6 46.2)">2</text>
<text x="163.6" y="42.1" transform="rotate(-90 163.6 42.1)">1</text>
<text x="168.4" y="45.4">GND</text>
<text x="121.7" y="48.7">GND</text>
<text x="152.8" y="51.4">GND</text>
<text x="148.1" y="59.5">12V</text>
<text x="35.7" y="62.8">12V</text>
<text x="42.8" y="65.6">1</text>
<text x="48.6" y="65.6">2</text>
<text x="109.5" y="65.2">3.3VD</text>
<text x="155" y="62">1</text>
<text x="160.8" y="62">2</text>
<text x="220.5" y="65.2">1.5VDD</text>
<text x="85.8" y="68">1</text>
<text x="91.6" y="68">2</text>
<text x="196.8" y="68">1</text>
<text x="202.6" y="68">2</text>
<text x="16.7" y="75">12V</text>
<text x="42.8" y="76.4">1</text>
<text x="46.2" y="76.4">2</text>
<text x="57.1" y="74">1</text>
<text x="57.1" y="76.4">2</text>
<text x="68.9" y="76.4">7</text>
<text x="68.9" y="74">8</text>
<text x="97.9" y="74.4" transform="rotate(-90 97.9 74.4)">1</text>
<text x="102.7" y="73.2" transform="rotate(-90 102.7 73.2)">1</text>
<text x="111" y="74.4" transform="rotate(-90 111 74.4)">1</text>
<text x="132.5" y="75">12V</text>
<text x="168.1" y="74">1</text>
<text x="168.1" y="76.4">2</text>
<text x="179.9" y="76.4">7</text>
<text x="179.9" y="74">8</text>
<text x="208.9" y="74.4" transform="rotate(-90 208.9 74.4)">1</text>
<text x="213.7" y="73.2" transform="rotate(-90 213.7 73.2)">1</text>
<text x="222.1" y="74.4" transform="rotate(-90 222.1 74.4)">1</text>
<text x="17.9" y="82.7" transform="rotate(-90 17.9 82.7)">1</text>
<text x="39.4" y="83.9" transform="rotate(-90 39.4 83.9)">1</text>
<text x="52.5" y="83.9" transform="rotate(-90 52.5 83.9)">2</text>
<text x="57.1" y="78.8">3</text>
<text x="57.1" y="81.2">4</text>
<text x="68.9" y="81.2">5</text>
<text x="68.9" y="78.8">6</text>
<text x="97.9" y="78.5" transform="rotate(-90 97.9 78.5)">2</text>
<text x="102.7" y="79.7" transform="rotate(-90 102.7 79.7)">2</text>
<text x="109.9" y="82.4">GND</text>
<text x="111" y="78.5" transform="rotate(-90 111 78.5)">2</text>
<text x="118.2" y="82.4">GND</text>
<text x="133.7" y="82.7" transform="rotate(-90 133.7 82.7)">1</text>
<text x="149.2" y="83.9" transform="rotate(-90 149.2 83.9)">1</text>
<text x="153.8" y="81.2">1</text>
<text x="157.2" y="81.2">2</text>
<text x="163.6" y="83.9" transform="rotate(-90 163.6 83.9)">2</text>
<text x="168.1" y="78.8">3</text>
<text x="168.1" y="81.2">4</text>
<text x="179.9" y="81.2">5</text>
<text x="179.9" y="78.8">6</text>
<text x="208.9" y="78.5" transform="rotate(-90 208.9 78.5)">2</text>
<text x="213.7" y="79.7" transform="rotate(-90 213.7 79.7)">2</text>
<text x="220.9" y="82.4">GND</text>
<text x="222.1" y="78.5" transform="rotate(-90 222.1 78.5)">2</text>
<text x="226.9" y="82.4">GND</text>
<text x="17.9" y="86.8" transform="rotate(-90 17.9 86.8)">2</text>
<text x="39.4" y="88" transform="rotate(-90 39.4 88)">2</text>
<text x="75.2" y="87.5" transform="rotate(-90 75.2 87.5)">1</text>
<text x="83.6" y="86.3" transform="rotate(-90 83.6 86.3)">1</text>
<text x="88.3" y="86.3" transform="rotate(-90 88.3 86.3)">1</text>
<text x="102.7" y="86.3" transform="rotate(-90 102.7 86.3)">1</text>
<text x="133.7" y="86.8" transform="rotate(-90 133.7 86.8)">2</text>
<text x="149.2" y="88" transform="rotate(-90 149.2 88)">2</text>
<text x="187.4" y="86.3" transform="rotate(-90 187.4 86.3)">1</text>
<text x="194.6" y="86.3" transform="rotate(-90 194.6 86.3)">1</text>
<text x="199.4" y="86.3" transform="rotate(-90 199.4 86.3)">1</text>
<text x="213.7" y="86.3" transform="rotate(-90 213.7 86.3)">1</text>
<text x="16.7" y="91.9">GND</text>
<text x="22.7" y="91.9">GND</text>
<text x="38.2" y="91.9">GND</text>
<text x="51.4" y="94.3">GND</text>
<text x="52.5" y="90.4" transform="rotate(-90 52.5 90.4)">1</text>
<text x="70.5" y="95.5">GND</text>
<text x="74" y="95.5">GND</text>
<text x="75.2" y="91.6" transform="rotate(-90 75.2 91.6)">2</text>
<text x="83.6" y="90.4" transform="rotate(-90 83.6 90.4)">2</text>
<text x="88.3" y="90.4" transform="rotate(-90 88.3 90.4)">2</text>
<text x="102.7" y="92.8" transform="rotate(-90 102.7 92.8)">2</text>
<text x="132.5" y="91.9">GND</text>
<text x="138.5" y="91.9">GND</text>
<text x="148.1" y="91.9">GND</text>
<text x="162.4" y="94.3">GND</text>
<text x="163.6" y="90.4" transform="rotate(-90 163.6 90.4)">1</text>
<text x="181.5" y="94.3">GND</text>
<text x="186.3" y="93.2">GND</text>
<text x="187.4" y="90.4" transform="rotate(-90 187.4 90.4)">2</text>
<text x="194.6" y="90.4" transform="rotate(-90 194.6 90.4)">2</text>
<text x="199.4" y="90.4" transform="rotate(-90 199.4 90.4)">2</text>
<text x="213.7" y="92.8" transform="rotate(-90 213.7 92.8)">2</text>
<text x="83.6" y="97" transform="rotate(-90 83.6 97)">1</text>
<text x="101.5" y="96.7">GND</text>
<text x="194.6" y="97" transform="rotate(-90 194.6 97)">1</text>
<text x="212.5" y="96.7">GND</text>
<text x="82.4" y="107.5">GND</text>
<text x="83.6" y="103.5" transform="rotate(-90 83.6 103.5)">2</text>
<text x="193.4" y="107.5">GND</text>
<text x="194.6" y="103.5" transform="rotate(-90 194.6 103.5)">2</text>
<text x="21.4" y="119.8">(3) JTAGRST_N</text>
<text x="46.4" y="119.4">1</text>
<text x="52.2" y="119.4">2</text>
<text x="153.7" y="116.5">3.3VD</text>
<text x="163.4" y="119.4">3</text>
<text x="175.2" y="118.2">2</text>
<text x="185.1" y="119.7" transform="rotate(-90 185.1 119.7)">1</text>
<text x="195.6" y="115.4">AVCC_ETH</text>
<text x="155.2" y="122.1" transform="rotate(-90 155.2 122.1)">1</text>
<text x="160" y="122.1" transform="rotate(-90 160 122.1)">1</text>
<text x="168.3" y="123.8" transform="rotate(-90 168.3 123.8)">1</text>
<text x="175.2" y="120.5">4</text>
<text x="192.2" y="125" transform="rotate(-90 192.2 125)">2</text>
<text x="192.2" y="120.9" transform="rotate(-90 192.2 120.9)">1</text>
<text x="197" y="125" transform="rotate(-90 197 125)">2</text>
<text x="197" y="120.9" transform="rotate(-90 197 120.9)">1</text>
<text x="69" y="126.5">1</text>
<text x="74.9" y="126.5">2</text>
<text x="155.2" y="126.2" transform="rotate(-90 155.2 126.2)">2</text>
<text x="156.3" y="131.1">GND</text>
<text x="160" y="126.2" transform="rotate(-90 160 126.2)">2</text>
<text x="185.1" y="128.1" transform="rotate(-90 185.1 128.1)">1</text>
<text x="185.1" y="126.2" transform="rotate(-90 185.1 126.2)">2</text>
<text x="193.4" y="130.2">GND</text>
<text x="82.3" y="132.2">3.3VD</text>
<text x="83.6" y="136.5" transform="rotate(-90 83.6 136.5)">1</text>
<text x="183.9" y="137.3">GND</text>
<text x="185.1" y="134.6" transform="rotate(-90 185.1 134.6)">2</text>
<text x="83.6" y="142.9" transform="rotate(-90 83.6 142.9)">2</text>
<text x="45.4" y="148.4" transform="rotate(-90 45.4 148.4)">2</text>
<text x="46.6" y="148.4" transform="rotate(-90 46.6 148.4)">1</text>
<text x="69" y="148">4</text>
<text x="69" y="145.6">3</text>
<text x="78.5" y="145.6">2</text>
<text x="78.5" y="148">1</text>
<text x="102.5" y="145.6">1</text>
<text x="108.3" y="145.6">2</text>
<text x="125.6" y="146">CPURST_N (3)</text>
<text x="45.4" y="154.9" transform="rotate(-90 45.4 154.9)">4</text>
<text x="46.6" y="154.9" transform="rotate(-90 46.6 154.9)">3</text>
<text x="64.5" y="152" transform="rotate(-90 64.5 152)">1</text>
<text x="88.3" y="154.9" transform="rotate(-90 88.3 154.9)">2</text>
<text x="88.3" y="150.8" transform="rotate(-90 88.3 150.8)">1</text>
<text x="102.5" y="151.6">1</text>
<text x="108.3" y="151.6">2</text>
<text x="125.6" y="152">FLASHRST_N (6)</text>
<text x="45.3" y="158.6">GND</text>
<text x="64.5" y="156.1" transform="rotate(-90 64.5 156.1)">2</text>
<text x="72.5" y="156.1">4</text>
<text x="72.6" y="157.4">1</text>
<text x="74.3" y="156.1">3</text>
<text x="74.4" y="157.4">2</text>
<text x="102.5" y="157.5">1</text>
<text x="108.3" y="157.5">2</text>
<text x="125.6" y="158">INIC_RST (4)</text>
<text x="63.3" y="162.4">GND</text>
<text x="82.4" y="162.4">GND</text>
<text x="197" y="172.9">Title</text>
<text x="197" y="176.5">Size</text>
<text x="198.2" y="177.7">C</text>
<text x="201.8" y="176.5">Document Number</text>
<text x="201.8" y="177.9">5-POWER-RESET.SCH</text>
<text x="201.8" y="174.1">Power &amp; Reset</text>
<text x="236.4" y="176.5">Rev</text>
<text x="237.6" y="177.7">2.2</text>
<text x="197" y="180.1">Date:</text>
<text x="201.9" y="180.1">Wednesday, October 08, 2008</text>
<text x="220.9" y="180.1">Sheet</text>
<text x="226.9" y="180.1">12</text>
<text x="230.4" y="180.1">of</text>
<text x="234" y="180.1">14</text>
</g>
<g font-size="1.1" fill="#000080">
<text x="113.8" y="12.9">C198</text>
<text x="115.7" y="15.8">0.1uF</text>
<text x="67.6" y="23.9">L48</text>
<text x="110.3" y="22.8">100K</text>
<text x="110.5" y="21.6">R110</text>
<text x="157.6" y="21.3">GDR0810PU150K</text>
<text x="158.1" y="19.4">L35</text>
<text x="180.5" y="23.8">C199</text>
<text x="24.4" y="29.3">J4</text>
<text x="66.9" y="26.8">BEAD/NI</text>
<text x="132.2" y="24.4">U21</text>
<text x="170.3" y="28.2">68K 1%</text>
<text x="170.4" y="26.8">R111</text>
<text x="175.9" y="24.7">C200</text>
<text x="175.9" y="27.5">10nF</text>
<text x="180.7" y="27.2">470uF</text>
<text x="187.7" y="24.7">C202</text>
<text x="187.7" y="27.5">4.7uF/NI</text>
<text x="24.9" y="35.8">DC JACK</text>
<text x="45.4" y="34.4">PFS1812-1.5A</text>
<text x="47.2" y="30.9">F1</text>
<text x="68.1" y="30.8">L36</text>
<text x="68.1" y="33.2">0 ohm</text>
<text x="105.3" y="35.7">C296</text>
<text x="117.4" y="33.2">C203</text>
<text x="158" y="34.1">R112</text>
<text x="50.2" y="39.2">TVS SMCJ16A</text>
<text x="58.5" y="36.8">D1</text>
<text x="68.1" y="40.4">L37</text>
<text x="78.8" y="38">330uF/25V</text>
<text x="100.5" y="36.7">C205</text>
<text x="100.5" y="39.4">0.1uF/NI 100uF</text>
<text x="112.5" y="39.1">C261</text>
<text x="112.7" y="41.5">0.1uF</text>
<text x="119.3" y="36.1">10nF</text>
<text x="124.2" y="39.2">D2</text>
<text x="124.2" y="41.6">SK34A</text>
<text x="131.4" y="38">CAT71991</text>
<text x="158" y="36.2">4.7K</text>
<text x="170.4" y="36.3">R113</text>
<text x="170.4" y="38">22K 1%</text>
<text x="68" y="45.6">L47</text>
<text x="68.1" y="42.8">0 ohm</text>
<text x="154.4" y="42.7">C206</text>
<text x="154.4" y="45.4">33pF</text>
<text x="163.9" y="42.7">C207</text>
<text x="163.9" y="45.4">2nF</text>
<text x="66.9" y="48.3">BEAD/NI</text>
<text x="44.2" y="64.3">R114</text>
<text x="156.4" y="60.7">R115</text>
<text x="156.4" y="63.1">100K</text>
<text x="44.2" y="66.7">100K</text>
<text x="59.4" y="71">U22</text>
<text x="87.2" y="69">GDR0810PU150K</text>
<text x="87.6" y="67.1">L38</text>
<text x="170.4" y="71">U23</text>
<text x="198.2" y="69">GDR0810PU150K</text>
<text x="198.7" y="67.1">L39</text>
<text x="43.5" y="75.1">C216</text>
<text x="98.2" y="74.9">C208</text>
<text x="98.4" y="77.3">10nF</text>
<text x="103.5" y="75.1">R116</text>
<text x="103.5" y="76.6">16.8K 1%</text>
<text x="111.3" y="74.9">C209</text>
<text x="111.3" y="77.6">4.7uF/NI</text>
<text x="119.7" y="73.9">C297</text>
<text x="119.8" y="77.4">470uF</text>
<text x="209.2" y="74.9">C212</text>
<text x="209.4" y="77.3">10nF</text>
<text x="214.6" y="75.1">R117</text>
<text x="214.6" y="76.6">2.2K 1%</text>
<text x="222.3" y="74.9">C214</text>
<text x="222.3" y="77.6">4.7uF/NI</text>
<text x="228.3" y="73.9">C298</text>
<text x="228.4" y="77.4">470uF</text>
<text x="18.2" y="83.2">C218</text>
<text x="24.1" y="82.3">C300</text>
<text x="43.4" y="78.3">0.1uF</text>
<text x="134" y="83.2">C221</text>
<text x="140" y="82.3">C299</text>
<text x="154.4" y="83.1">0.1uF</text>
<text x="154.5" y="79.9">C217</text>
<text x="18.2" y="86">0.1uF/NI</text>
<text x="24.3" y="85.7">100uF</text>
<text x="35.9" y="84.6">C224</text>
<text x="35.9" y="86.9">0.1uF</text>
<text x="49" y="86.9">D5</text>
<text x="49" y="88.1">SK34A</text>
<text x="59.5" y="85">CAT71991</text>
<text x="75.5" y="88">C225</text>
<text x="83.8" y="86.8">C226</text>
<text x="84.1" y="89.2">2nF</text>
<text x="88.6" y="86.8">C227</text>
<text x="88.9" y="89.2">33pF</text>
<text x="103.4" y="88.7">R120</text>
<text x="134" y="86">0.1uF/NI</text>
<text x="140.1" y="85.7">100uF</text>
<text x="149.5" y="84.4">C229</text>
<text x="149.7" y="86.8">0.1uF</text>
<text x="160" y="86.9">D6</text>
<text x="160" y="88.1">SK34A</text>
<text x="170.5" y="85">CAT71991</text>
<text x="183" y="89.5">0.1uF/NI</text>
<text x="183.4" y="86.9">C228</text>
<text x="194.9" y="86.8">C230</text>
<text x="195.1" y="89.2">2.2nF</text>
<text x="199.6" y="86.8">C231</text>
<text x="199.9" y="89.2">33pF</text>
<text x="214.4" y="88.7">R121</text>
<text x="75.7" y="90.4">0.1uF</text>
<text x="103.4" y="90.2">10K 1%</text>
<text x="214.4" y="90.2">10K 1%</text>
<text x="84.4" y="99">R122</text>
<text x="84.4" y="100.4">5.6K</text>
<text x="195.4" y="99">R123</text>
<text x="195.4" y="100.4">3.3K</text>
<text x="48.3" y="118.7">R124</text>
<text x="164.8" y="115.6">U25</text>
<text x="164.8" y="116.8">APL1117VC</text>
<text x="48.3" y="121.1">0 ohm</text>
<text x="70.9" y="125.9">R179</text>
<text x="155.6" y="122.6">C245</text>
<text x="155.6" y="125.4">0.1uF</text>
<text x="160.2" y="122.6">C246</text>
<text x="160.2" y="125.4">4.7uF</text>
<text x="185.8" y="122.2">R157</text>
<text x="185.8" y="123.6">71.5 1%</text>
<text x="192.6" y="121.4">C243</text>
<text x="192.6" y="124.2">0.1uF</text>
<text x="197.2" y="121.4">C244</text>
<text x="197.2" y="124.2">10uF</text>
<text x="70.9" y="128.2">0 ohm</text>
<text x="185.8" y="130.5">R158</text>
<text x="185.8" y="132">43 1%</text>
<text x="70.5" y="143.9">U24</text>
<text x="84.2" y="138.6">R125</text>
<text x="84.4" y="140.2">10K</text>
<text x="104.4" y="147.2">22</text>
<text x="104.5" y="144.8">R126</text>
<text x="48.4" y="150.2">S2</text>
<text x="49" y="152.1">SW TACT-SPST</text>
<text x="64.9" y="152.5">C234</text>
<text x="64.9" y="155.2">0.1uF</text>
<text x="70.5" y="150.7">G693L_R3132Q/NI</text>
<text x="88.6" y="151.3">C267</text>
<text x="88.6" y="154">10uF</text>
<text x="104.2" y="150.7">R127</text>
<text x="104.4" y="153.2">22</text>
<text x="104.2" y="156.7">R128</text>
<text x="104.4" y="159.2">22/NI</text>
</g>
<g font-size="1.1" fill="#f00">
<text x="119.4" y="14">GND</text>
<text x="129" y="16.4">5VEN</text>
<text x="182.7" y="20">5VD</text>
<text x="124.2" y="29.6">BS</text>
<text x="124.2" y="27.1">SS</text>
<text x="34.6" y="32">12VIN</text>
<text x="59.7" y="32">+12V</text>
<text x="75.2" y="32">12V</text>
<text x="124.2" y="34.3">SW</text>
<text x="155.8" y="32">5V_FB</text>
<text x="40.6" y="41.5">PGND</text>
<text x="74" y="41.6">GND</text>
<text x="153.8" y="39.4" transform="rotate(-90 153.8 39.4)">COMP</text>
<text x="163.3" y="39.4" transform="rotate(-90 163.3 39.4)">CORC</text>
<text x="157.6" y="47.4">GND</text>
<text x="66.5" y="65.4">3.3EN</text>
<text x="178.7" y="61.9">1.5EN</text>
<text x="114.6" y="67.8">3.3VD</text>
<text x="223.3" y="67.7">1.5VDD</text>
<text x="50.2" y="76.1">BS1</text>
<text x="50.2" y="73.7">SS1</text>
<text x="76.4" y="76.1">COMP1</text>
<text x="160" y="76.1">BS2</text>
<text x="160.2" y="73.8">SS2</text>
<text x="194.6" y="76.2">COMP2</text>
<text x="19.1" y="78.6">12V</text>
<text x="49" y="81">SW1</text>
<text x="91.9" y="83.2">3.3V_FB</text>
<text x="134.9" y="78.6">12V</text>
<text x="160" y="80.9">SW2</text>
<text x="204.4" y="83.4">1.5V_FB</text>
<text x="83.3" y="95.5" transform="rotate(-90 83.3 95.5)">COMPE1</text>
<text x="194.3" y="95.5" transform="rotate(-90 194.3 95.5)">COMPE2</text>
<text x="38.2" y="119.1">JTAGRST_N</text>
<text x="174.3" y="126.2">ADJ</text>
<text x="71.7" y="134.6">3.3VD</text>
<text x="49" y="145.3">MR</text>
<text x="90.8" y="145.3">RESET_N</text>
<text x="112.2" y="145.3">CPURST_N</text>
<text x="83.3" y="152.8" transform="rotate(-90 83.3 152.8)">GND</text>
<text x="112.2" y="151.3">FLASHRST_N</text>
<text x="64.2" y="158.8" transform="rotate(-90 64.2 158.8)">GND</text>
<text x="112.2" y="157.2">INIC_RST</text>
</g>
<g font-size="1.1" fill="#004080">
<text x="131.9" y="28">SS</text>
<text x="138.8" y="28">EN</text>
<text x="131.9" y="30.4">BS</text>
<text x="131.9" y="32.7">VIN</text>
<text x="131.9" y="35.1">SW</text>
<text x="137.1" y="30.4">COMP</text>
<text x="137.9" y="35.1">GND</text>
<text x="138.9" y="32.7">FB</text>
<text x="59.1" y="74.5">SS</text>
<text x="59.1" y="76.9">BS</text>
<text x="64.2" y="76.9">COMP</text>
<text x="66" y="74.5">EN</text>
<text x="170.1" y="74.5">SS</text>
<text x="170.1" y="76.9">BS</text>
<text x="175.3" y="76.9">COMP</text>
<text x="177" y="74.5">EN</text>
<text x="59.1" y="79.3">VIN</text>
<text x="59.1" y="81.7">SW</text>
<text x="65.1" y="81.7">GND</text>
<text x="66.1" y="79.3">FB</text>
<text x="170.1" y="79.3">VIN</text>
<text x="170.1" y="81.7">SW</text>
<text x="176.1" y="81.7">GND</text>
<text x="177.1" y="79.3">FB</text>
<text x="165.4" y="119.9">Vin</text>
<text x="171.5" y="118.7">Vout</text>
<text x="168.9" y="121.2" transform="rotate(-90 168.9 121.2)">ADJ/G</text>
<text x="171.5" y="121.1">Vout</text>
<text x="71.1" y="148.5">VCC</text>
<text x="71.1" y="146.1">MR</text>
<text x="74.6" y="148.5">GND</text>
<text x="74.9" y="146.1">RST</text>
</g>
<g font-size="1.1" fill="#00f">
<text x="180.7" y="24.8">+</text>
<text x="78" y="35.5">+ C204</text>
<text x="105.4" y="36.7">+</text>
<text x="119.8" y="74.9">+</text>
<text x="228.4" y="74.9">+</text>
<text x="24.3" y="83.2">+</text>
<text x="140.1" y="83.2">+</text>
</g>
<g font-size=".9">
<text x="25.1" y=".9">5</text>
<text x="72.9" y=".9">4</text>
<text x="120.6" y=".9">3</text>
<text x="168.4" y=".9">2</text>
<text x="216.1" y=".9">1</text>
<text x=".3" y="24.3">D</text>
<text x="240.3" y="24.3">D</text>
<text x=".3" y="69.1">C</text>
<text x="240.3" y="69.1">C</text>
<text x=".3" y="113.9">B</text>
<text x="240.3" y="113.9">B</text>
<text x=".3" y="158.6">A</text>
<text x="240.3" y="158.6">A</text>
<text x="25.1" y="181.1">5</text>
<text x="72.9" y="181.1">4</text>
<text x="120.6" y="181.1">3</text>
<text x="168.4" y="181.1">2</text>
<text x="216.1" y="181.1">1</text>
</g>
</svg>
